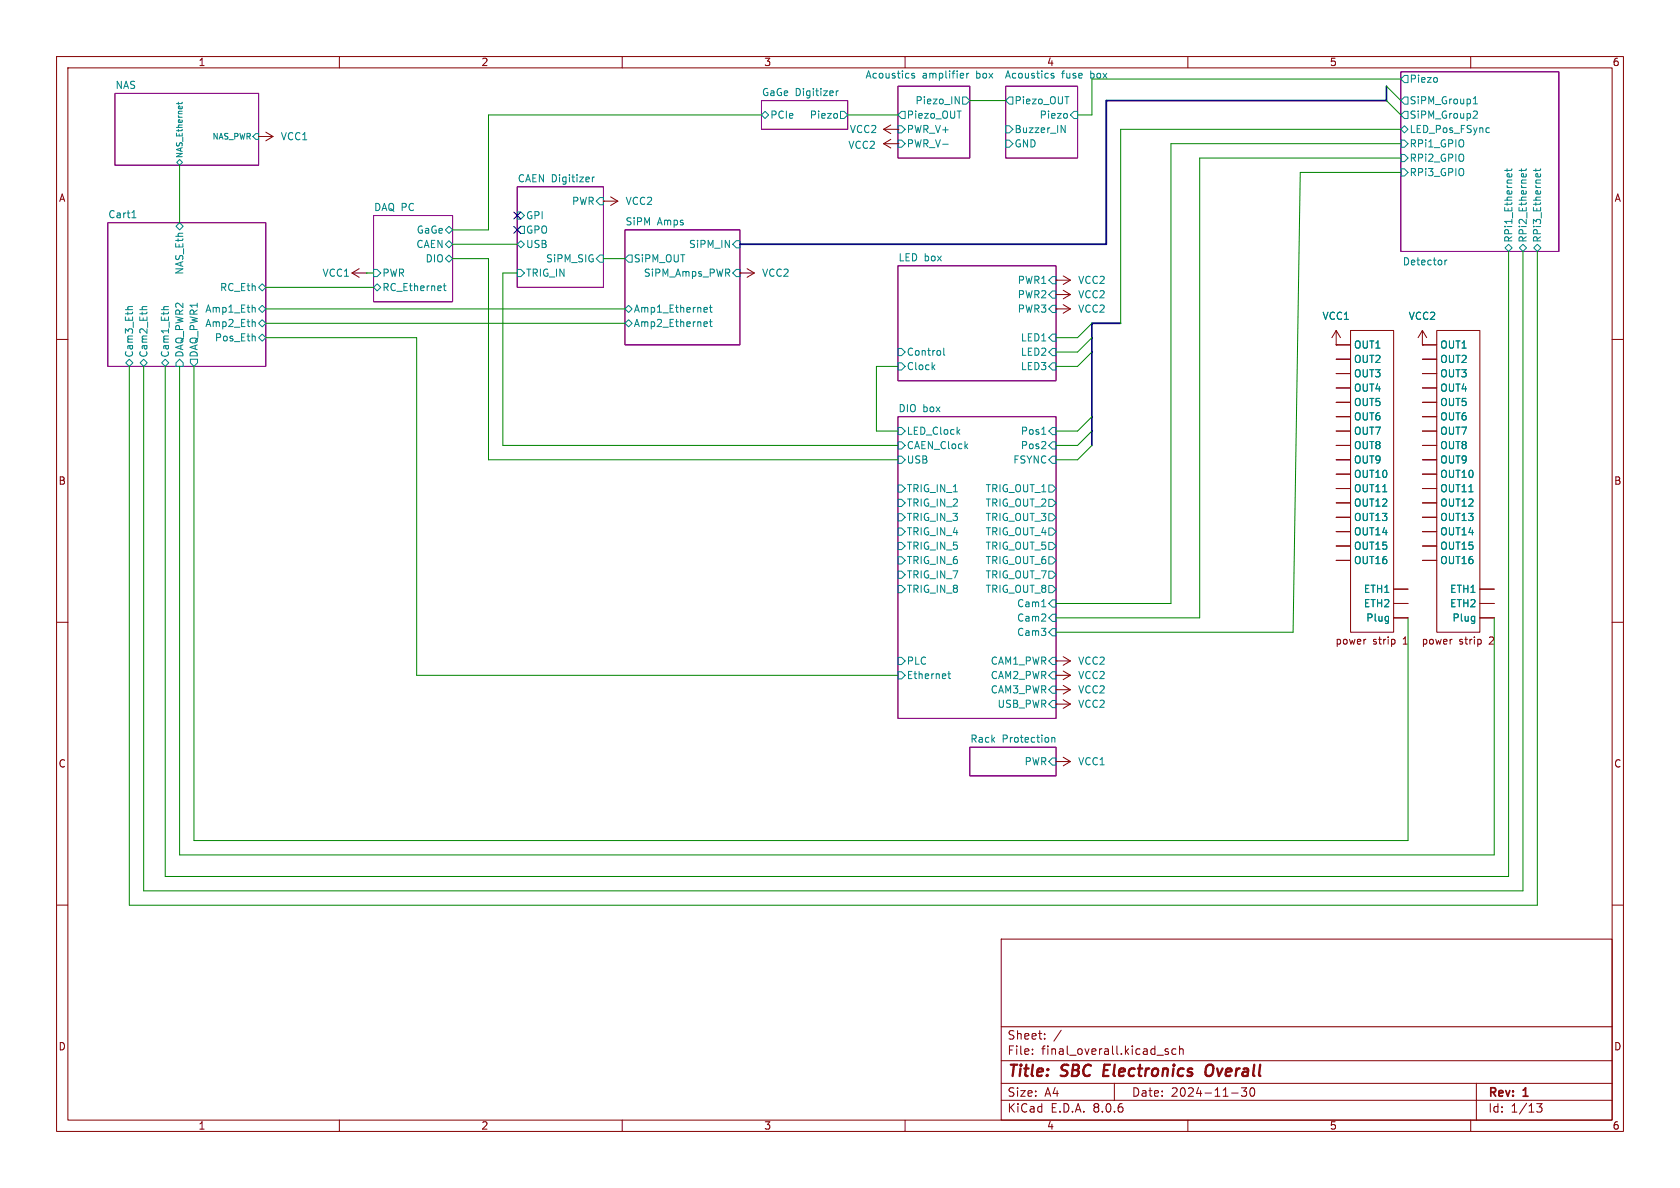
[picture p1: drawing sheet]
<svg xmlns="http://www.w3.org/2000/svg" width="297mm" height="210mm" viewBox="0 0 297 210" stroke-linecap="round" stroke-linejoin="round" font-family="sans-serif">
<g fill="none" stroke="#840000" stroke-width=".18">
<path d="M10 10h277v190h-277zM12 12h273v186h-273zM60 10v2M110 10v2M160 10v2M210 10v2M260 10v2M45.7 24.1h.1M45.7 24.1h2.6M47 23.4l1.3 .7M48.3 24.1l-1.3 .8M106.7 35.6h.1"/>
<path d="M106.7 35.6h2.5M107.9 34.8l1.3 .8M109.2 35.6l-1.3 .7M156.2 25.4l1.3 .8M156.2 25.4h2.5M156.2 22.9l1.3 .7M156.2 22.9h2.5M157.5 24.6l-1.3 .8M157.5 22.1l-1.3 .8M158.7 25.4h.1M158.7 22.9h.1M10 60h2"/>
<path d="M62.2 48.3h2.6M62.2 48.3l1.3 .7M63.5 47.5l-1.3 .8M64.8 48.3h.1M130.8 48.3h.1M130.8 48.3h2.5M132.1 47.5l1.2 .8M133.3 48.3l-1.2 .7M186.7 54.6h.1M186.7 52.1h.1M186.7 49.5h.1M186.7 54.6h2.5"/>
<path d="M186.7 52.1h2.5M186.7 49.5h2.5M188 53.8l1.2 .8M188 51.3l1.2 .8M188 48.8l1.2 .7M189.2 54.6l-1.2 .8M189.2 52.1l-1.2 .7M189.2 49.5l-1.2 .8M236.2 58.4l-.7 1.3M236.2 58.4v2.6M236.2 58.4l.8 1.3M238.8 58.4h7.6v53.4h-7.6z"/>
<path d="M251.5 58.4l-.8 1.3M251.5 58.4v2.6M251.5 58.4l.7 1.3M254 58.4h7.6v53.4h-7.6zM285 60h2M236.2 61h.1M236.2 61h2.6M236.2 63.5h2.6M236.2 66h2.6M236.2 68.6h2.6M236.2 71.1h2.6M236.2 73.7h2.6"/>
<path d="M236.2 76.2h2.6M236.2 78.7h2.6M251.5 61h.1M251.5 61h2.5M251.5 63.5h2.5M251.5 66h2.5M251.5 68.6h2.5M251.5 71.1h2.5M251.5 73.7h2.5M251.5 76.2h2.5M251.5 78.7h2.5M236.2 83.8h2.6"/>
<path d="M236.2 86.4h2.6M236.2 88.9h2.6M236.2 91.4h2.6M236.2 94h2.6M236.2 96.5h2.6M236.2 99.1h2.6M236.2 81.3h2.6M251.5 83.8h2.5M251.5 86.4h2.5M251.5 88.9h2.5M251.5 91.4h2.5M251.5 94h2.5"/>
<path d="M251.5 96.5h2.5M251.5 99.1h2.5M251.5 81.3h2.5M10 110h2M186.7 116.8h.1M186.7 119.4h.1M186.7 116.8h2.5M186.7 119.4h2.5M188 116.1l1.2 .7M188 118.6l1.2 .8M189.2 116.8l-1.2 .8M189.2 119.4l-1.2 .7"/>
<path d="M241.4 113h.1M246.4 104.1h2.5M246.4 106.7h2.5M246.4 109.2h2.5M246.6 113.1v.6M256.6 113h.1M261.6 104.1h2.6M261.6 106.7h2.6M261.6 109.2h2.6M261.8 113.1v.6M285 110h2M186.7 134.6h.1"/>
<path d="M186.7 121.9h.1M186.7 124.5h.1M186.7 134.6h2.5M186.7 121.9h2.5M186.7 124.5h2.5M188 133.9l1.2 .7M188 121.2l1.2 .7M188 123.7l1.2 .8M189.2 134.6l-1.2 .8M189.2 121.9l-1.2 .8M189.2 124.5l-1.2 .7M10 160h2"/>
<path d="M285 160h2M177 166h108v32h-108zM60 198v2M110 198v2M160 198v2M177 194.5h108M177 191.5h108M177 187.5h108M177 181.5h108M182.5 186.3v.1M182.5 185.5v.1M184.7 183.6v.1"/>
<path d="M184.7 182.8v.1M187.6 182.1l-1.3 2M197 191.5v3M206.5 185.5l-.3-.1-.2 .2v.2l.5 .2v.3h-.5M207.9 185.5l-.4-.1-.3 .3v.4l.1 .2h.6M208.5 185.5l.2-.1 .4 .1 .1 .9M208.5 184.9v1.5M210 198v2M217.7 193.2h1.2M219.5 192.3h.9l-.5 .6 .4 .1v.7l-.2 .1h-.4l-.2-.1M221.2 192.4l.1-.1a.81 .81 0 0 1 .6 .6 .81 .81 0 0 1-.3 .8l-.1 .1a.81 .81 0 0 1-.6-.6 .81 .81 0 0 1 .3-.8zM260 198v2"/>
<path d="M261 191.5v6.5M271.7 195.1h.9l-.5 .6 .4 .1v.7l-.2 .1-.6-.1"/>
</g>
<path d="M195.3 188.2l-.3 2h1M214.1 188.2a.77 .77 0 0 0-.9 .7l-.1 .6v.4l.2 .2a.71 .71 0 0 0 1-.2" fill="none" stroke="#840000" stroke-width=".4"/>
<path d="M20.3 16.5h25.4v12.7h-25.4zM134.6 17.8h15.3v5.1h-15.3zM158.7 15.2h12.7v12.7h-12.7zM177.8 15.2h12.7v12.7h-12.7zM247.6 12.7h28v31.8h-28zM19 39.4h28v25.4h-28zM66 38.1h14v15.2h-14zM91.4 33h15.3v17.8h-15.3zM110.5 40.6h20.3v20.4h-20.3zM158.7 47h28v20.3h-28zM158.7 73.7h28v53.3h-28zM171.4 132.1h15.3v5.1h-15.3z" fill="none" stroke="#840084" stroke-width=".18"/>
<g fill="none" stroke="#008484" stroke-width=".18">
<path d="M31.5 18.1v.4M32.2 18.1l-.1 .2h-.9M147.8 16.1v.8M148.2 16.1l-.4 .2M148.6 19.7h.6l.7 .6-.7 .7h-.6zM159.4 19.7h.6v1.3h-.6l-.7-.7zM161.7 13h-.3l-.2 .1v.2l.5 .1v.3h-.5M168.9 17.1l.7 1.3v-1.3M170.2 17.1h.6l.6 .7-.6 .6h-.6zM170.3 13l.1 .3-.6 .1M170.9 13v.8M171.3 13l-.4 .2"/>
<path d="M177.8 17.8l.6-.7h.7v1.3h-.7zM186.3 13h-.3l-.2 .1 .1 .2 .4 .1v.3h-.5M189.9 19.7h.6v1.3h-.6l-.7-.7zM247.6 17.8l.7-.7h.6v1.3h-.6zM248.3 13.3h.6v1.3h-.6l-.7-.6zM248.3 19.7h.6v1.3h-.6l-.7-.7zM254 13.8v.6M260.5 18.4h.7M260.5 17.5l.3-.4v1.3M260.6 19.6l.5 .1 .1 .3-.8 .9h.8M23.3 38.5h.7M23.6 37.4l.1-.2v1.3"/>
<path d="M31.2 28.7l.5-.5 .6 .5-.6 .5zM31.7 39.4l.7 .6-.7 .6-.6-.6zM45.2 23.6h.5v1h-.5l-.5-.5zM91.4 37.5h.7l.6 .6-.6 .6h-.7zM104.7 31.3v.8M105.1 31.3l-.4 .2M106 34.9h.7v1.3h-.7l-.6-.6zM134.6 20.3l.7-.6 .6 .6-.6 .7zM148 20.2v.6M158.7 24.8h.7l.6 .6-.6 .6h-.7zM158.7 22.2h.7l.6 .7-.6 .6h-.7zM177.8 22.2h.6l.7 .7-.7 .6h-.6z"/>
<path d="M177.8 24.8h.6l.7 .6-.7 .6h-.6zM187.6 22.2l.7 1.2v-1.2M188.6 20.2v.6M247.6 29.8h.7l.6 .7-.6 .6h-.7zM247.6 27.3h.7l.6 .6-.6 .7h-.7zM247.6 24.8h.7l.6 .6-.6 .6h-.7zM247.6 22.9l.7-.7 .6 .7-.6 .6zM262.9 22.6l.4 .1M263.3 23.4h-.4M266.4 31.1l.1-.4h.2l.2 .6M266.4 29.8v.5M267.2 30.7l.1 .4"/>
<path d="M267.3 29.8l-.2 .3h-1.1M269 29.8v.5M269 31.1v-.4h.3l.1 .6M269.8 30.7v.4M269.8 29.8l-.2 .3h-1.1M271.5 31.1l.1-.4h.2l.1 .6M271.5 29.8v.5M272.3 30.7l.1 .4M272.4 29.8l-.2 .3h-1.1M23.4 54.2h-.6l-.2 .4M26 54.2h-.7l-.2 .4M29.8 54.2h-.7l-.2 .4"/>
<path d="M44.9 54.3l.2 .2v.7M44.9 56.9l.2 .2v.6M45.1 59.5v.8M45.7 59.7l.7-.6 .6 .6-.6 .6zM45.7 57.2l.7-.7 .6 .7-.6 .6zM45.7 50.8l.7-.6 .6 .6-.6 .6zM46.4 54l.6 .6-.6 .6-.7-.6zM66 50.8l.7-.6 .6 .6-.6 .6zM66 47.6h.7l.6 .7-.6 .6h-.7zM78.4 50.5h.4M78.5 50.1v1.1l.3 .2M78.7 40.6l.7-.6 .6 .6-.6 .7z"/>
<path d="M78.7 45.7l.7-.6 .6 .6-.6 .7zM79.4 42.5l.6 .7-.6 .6-.7-.6zM91.4 43.2l.7-.7 .6 .7-.6 .6zM91.4 47.6h.7l.6 .7-.6 .6h-.7zM92.1 40h.6v1.3h-.6l-.7-.7zM106 45.1h.7v1.3h-.7l-.6-.7zM110.5 57.2l.6-.7 .7 .7-.7 .6zM110.5 45.7l.6-.6h.7v1.3h-.7zM111.1 54l.7 .6-.7 .6-.6-.6zM124.6 54.3l.4 .1 .1 .2-.7 .2M124.6 56.9h.4l.1 .3-.7 .1M125 55.1l-.4 .1"/>
<path d="M125 57.7h-.4M125.4 54.3h.5M125.4 56.9h.5M125.6 53.9v1.1l.3 .2M125.6 56.5v1l.3 .2M130.2 42.5h.6v1.3h-.6l-.7-.6zM130.2 47.6h.6v1.3h-.6l-.7-.6zM186.1 59.1h.6v1.2h-.6l-.7-.6zM186.1 51.4h.6v1.3h-.6l-.7-.6zM186.1 54h.6v1.2h-.6l-.7-.6zM186.1 48.9h.6v1.3h-.6l-.7-.7zM255.4 46v.8"/>
<path d="M255.8 46l-.4 .2M266.1 43.8l.6-.6 .6 .6-.6 .7zM268.6 43.8l.6-.6 .7 .6-.7 .7zM271.1 43.8l.7-.6 .6 .6-.6 .7zM22.2 64.1l.7-.6 .6 .6-.6 .7zM24.8 64.1l.6-.6 .6 .6-.6 .7zM28.6 64.1l.6-.6 .6 .6-.6 .7zM31.7 63.5l.7 .6v.7h-1.3v-.7zM33.7 63.5h1.2v.6l-.6 .7-.6-.7zM158.7 64.1h.7l.6 .7-.6 .6h-.7zM158.7 61.6h.7l.6 .6-.6 .7h-.7zM158.7 78.1h.7l.6 .6-.6 .7h-.7z"/>
<path d="M158.7 75.6h.7l.6 .6-.6 .6h-.7zM164.9 64.9l.4 .4M165.3 64.5l-.5 .5M166.8 61.5v1.1l.2 .2M169.3 76.3l.4 .5M169.7 75.9l-.5 .5M184.2 76.8h.7M186.1 64.1h.6v1.3h-.6l-.7-.6zM186.1 61.6h.6v1.3h-.6l-.7-.7zM186.1 78.1h.6v1.3h-.6l-.7-.7zM186.1 75.6h.6v1.2h-.6l-.7-.6zM158.7 88.3h.7l.6 .6-.6 .6h-.7z"/>
<path d="M158.7 85.7h.7l.6 .7-.6 .6h-.7zM158.7 90.8h.7l.6 .6-.6 .7h-.7zM158.7 80.6h.7l.6 .7-.6 .6h-.7zM158.7 93.3h.7l.6 .7-.6 .6h-.7zM158.7 98.4h.7l.6 .7-.6 .6h-.7zM158.7 95.9h.7l.6 .6-.6 .7h-.7zM185.4 85.7h.7l.6 .7-.6 .6h-.7zM185.4 88.3h.7l.6 .6-.6 .6h-.7zM185.4 90.8h.7l.6 .6-.6 .7h-.7zM185.4 98.4h.7l.6 .7-.6 .6h-.7zM185.4 95.9h.7l.6 .6-.6 .7h-.7zM185.4 93.3h.7l.6 .7-.6 .6h-.7z"/>
<path d="M186.1 80.6h.6v1.3h-.6l-.7-.6zM158.7 116.2h.7l.6 .6-.6 .7h-.7zM158.7 118.7h.7l.6 .7-.6 .6h-.7zM158.7 101h.7l.6 .6-.6 .6h-.7zM158.7 103.5h.7l.6 .6-.6 .7h-.7zM167.6 119.1h.5M167.7 118.7v1.1l.4 .2M184.2 107.3h.7M185.4 103.5h.7l.6 .6-.6 .7h-.7zM185.4 101h.7l.6 .6-.6 .6h-.7zM186.1 116.2h.6v1.3h-.6l-.7-.7zM186.1 118.7h.6v1.3h-.6l-.7-.6z"/>
<path d="M186.1 108.6h.6v1.3h-.6l-.7-.7zM186.1 106h.6v1.3h-.6l-.7-.6zM186.1 111.1h.6v1.3h-.6l-.7-.6zM185.9 130.4v.8M185.9 130.5l.2-.1h.3l.1 .8M186.1 134h.6v1.3h-.6l-.7-.7zM186.1 123.8h.6v1.3h-.6l-.7-.6zM186.1 121.3h.6v1.3h-.6l-.7-.7z"/>
</g>
<path d="M245.1 15.2v2.6h-49.5v25.4h-64.8M198.1 57.2h-5.1v21.5" fill="none" stroke="#000084" stroke-width=".3"/>
<g fill="none" stroke="#008400" stroke-width=".18">
<path d="M171.4 17.8h6.4M245.1 17.8l2.5 2.5M245.1 15.2l2.5 2.6M247.6 14h-54.6v6.3h-2.5M31.7 29.2v10.2M134.6 20.3h-48.2v20.3h-6.4M149.9 20.3h8.8M247.6 27.9h-35.5v81.3h-25.4M247.6 25.4h-40.6v81.3h-20.3M247.6 22.9h-49.5v34.3M247.6 30.5h-17.7l-1.3 81.3h-41.9M47 59.7h26.7v59.7h85"/>
<path d="M47 54.6h63.5M47 57.2h63.5M47 50.8h19M64.8 48.3h1.2M80 43.2h11.4M80 45.7h6.4v35.6h72.3M91.4 48.3h-2.5v30.4h69.8M106.7 45.7h3.8M193 57.2l-2.5 2.5h-3.8M193 59.7l-2.5 2.5h-3.8M266.7 44.5v110.4h-237.5v-90.1M269.2 44.5v113h-243.8v-92.7"/>
<path d="M271.8 44.5v115.5h-248.9v-95.2M31.7 64.8v86.3h232.5v-41.9M34.3 64.8v83.8h214.6v-39.4M158.7 64.8h-3.8v11.4h3.8M193 78.7l-2.5 2.6h-3.8M193 76.2l-2.5 2.5h-3.8M193 73.7l-2.5 2.5h-3.8M193 62.2l-2.5 2.6h-3.8"/>
</g>
<path d="M90.8 37.5l1.2 1.2M92 37.5l-1.2 1.2M90.8 40l1.2 1.2M92 40l-1.2 1.2" fill="none" stroke="#000084" stroke-width=".18"/>
<g font-size="2.8" fill="#840000">
<text x="178" y="190.9">Title:</text>
<text x="187.7" y="190.9">SBC</text>
<text x="195.9" y="190.9">Electronics</text>
<text x="214.8" y="190.9">Overall</text>
</g>
<g font-size="2.1" fill="#840000">
<text x="178" y="184">Sheet:</text>
<text x="178" y="186.7">File:</text>
<text x="184.1" y="186.7">final_overall.kicad_sch</text>
<text x="178" y="196.9">KiCad</text>
<text x="178" y="194.1">Size:</text>
<text x="184.7" y="194.1">A4</text>
<text x="185.7" y="196.9">E.D.A.</text>
<text x="193.3" y="196.9">8.0.6</text>
<text x="200" y="194.1">Date:</text>
<text x="207" y="194.1">2024-11-30</text>
<text x="263" y="194.3">Rev:</text>
<text x="263" y="196.9">Id:</text>
<text x="267.1" y="196.9">1/13</text>
<text x="269.4" y="194.3">1</text>
</g>
<g font-size="1.8" fill="#840000">
<text x="35" y="11.9">1</text>
<text x="85" y="11.9">2</text>
<text x="135" y="11.9">3</text>
<text x="185" y="11.9">4</text>
<text x="235" y="11.9">5</text>
<text x="285" y="11.9">6</text>
<text x="10.3" y="35.9">A</text>
<text x="285.3" y="35.9">A</text>
<text x="10.3" y="85.9">B</text>
<text x="285.3" y="85.9">B</text>
<text x="236" y="114.2">power</text>
<text x="242.7" y="114.2">strip</text>
<text x="248.2" y="114.2">1</text>
<text x="251.2" y="114.2">power</text>
<text x="257.9" y="114.2">strip</text>
<text x="263.4" y="114.2">2</text>
<text x="10.3" y="135.9">C</text>
<text x="285.3" y="135.9">C</text>
<text x="10.3" y="185.9">D</text>
<text x="285.3" y="185.9">D</text>
<text x="35" y="199.9">1</text>
<text x="85" y="199.9">2</text>
<text x="135" y="199.9">3</text>
<text x="185" y="199.9">4</text>
<text x="235" y="199.9">5</text>
<text x="285" y="199.9">6</text>
</g>
<g font-size="1.8" fill="#008484">
<text x="20.3" y="15.8">NAS</text>
<text x="134.6" y="17.1">GaGe Digitizer</text>
<text x="152.9" y="14">Acoustics</text>
<text x="163" y="14">amplifier</text>
<text x="172.7" y="14">box</text>
<text x="177.5" y="14">Acoustics</text>
<text x="187.7" y="14">fuse</text>
<text x="192.8" y="14">box</text>
<text x="249.1" y="14.8">Piezo</text>
<text x="136.1" y="21.2">PCIe</text>
<text x="143.1" y="21.2">Piezo</text>
<text x="150.1" y="23.7">VCC2</text>
<text x="160.2" y="23.7">PWR_V+</text>
<text x="160.2" y="21.2">Piezo_OUT</text>
<text x="161.7" y="18.6">Piezo_IN</text>
<text x="179.3" y="23.7">Buzzer_IN</text>
<text x="179.3" y="18.6">Piezo_OUT</text>
<text x="183.7" y="21.2">Piezo</text>
<text x="249.1" y="21.2">SiPM_Group2</text>
<text x="249.1" y="18.6">SiPM_Group1</text>
<text x="249.1" y="23.7">LED_Pos_FSync</text>
<text x="49.5" y="25">VCC1</text>
<text x="149.9" y="26.5">VCC2</text>
<text x="160.2" y="26.3">PWR_V-</text>
<text x="179.3" y="26.3">GND</text>
<text x="249.1" y="28.8">RPi2_GPIO</text>
<text x="249.1" y="26.3">RPi1_GPIO</text>
<text x="91.4" y="32.3">CAEN Digitizer</text>
<text x="249.1" y="31.3">RPi3_GPIO</text>
<text x="19" y="38.7">Cart1</text>
<text x="66" y="37.4">DAQ PC</text>
<text x="73.6" y="41.5">GaGe</text>
<text x="92.9" y="41.5">GPO</text>
<text x="92.9" y="39">GPI</text>
<text x="101" y="36.4">PWR</text>
<text x="110.5" y="39.9">SiPM</text>
<text x="110.5" y="36.4">VCC2</text>
<text x="116.2" y="39.9">Amps</text>
<text x="73.5" y="44">CAEN</text>
<text x="75.1" y="46.6">DIO</text>
<text x="92.9" y="44">USB</text>
<text x="96.4" y="46.6">SiPM_SIG</text>
<text x="112" y="46.6">SiPM_OUT</text>
<text x="121.7" y="44">SiPM_IN</text>
<text x="158.7" y="46.3">LED box</text>
<text x="247.9" y="47">Detector</text>
<text x="267.6" y="43" transform="rotate(-90 267.6 43)">RPi1_Ethernet</text>
<text x="270.1" y="43" transform="rotate(-90 270.1 43)">RPi2_Ethernet</text>
<text x="272.6" y="43" transform="rotate(-90 272.6 43)">RPi3_Ethernet</text>
<text x="32.6" y="48.7" transform="rotate(-90 32.6 48.7)">NAS_Eth</text>
<text x="38.8" y="51.7">RC_Eth</text>
<text x="56.9" y="49.1">VCC1</text>
<text x="67.5" y="51.7">RC_Ethernet</text>
<text x="67.5" y="49.1">PWR</text>
<text x="92.9" y="49.1">TRIG_IN</text>
<text x="113.7" y="49.1">SiPM_Amps_PWR</text>
<text x="134.6" y="49.1">VCC2</text>
<text x="179.8" y="52.9">PWR2</text>
<text x="179.8" y="50.4">PWR1</text>
<text x="190.5" y="52.9">VCC2</text>
<text x="190.5" y="50.4">VCC2</text>
<text x="36.2" y="58">Amp2_Eth</text>
<text x="36.2" y="55.5">Amp1_Eth</text>
<text x="112" y="55.5">Amp1_Ethernet</text>
<text x="112" y="58">Amp2_Ethernet</text>
<text x="179.8" y="55.5">PWR3</text>
<text x="190.5" y="55.5">VCC2</text>
<text x="233.7" y="56.7">VCC1</text>
<text x="248.9" y="56.7">VCC2</text>
<text x="23.7" y="63.3" transform="rotate(-90 23.7 63.3)">Cam3_Eth</text>
<text x="26.3" y="63.3" transform="rotate(-90 26.3 63.3)">Cam2_Eth</text>
<text x="30.1" y="63.3" transform="rotate(-90 30.1 63.3)">Cam1_Eth</text>
<text x="32.6" y="63.3" transform="rotate(-90 32.6 63.3)">DAQ_PWR2</text>
<text x="35.2" y="63.3" transform="rotate(-90 35.2 63.3)">DAQ_PWR1</text>
<text x="37.9" y="60.6">Pos_Eth</text>
<text x="160.2" y="65.6">Clock</text>
<text x="160.2" y="63.1">Control</text>
<text x="180.4" y="60.6">LED1</text>
<text x="180.4" y="65.6">LED3</text>
<text x="180.4" y="63.1">LED2</text>
<text x="239.3" y="61.8">OUT1</text>
<text x="239.3" y="64.4">OUT2</text>
<text x="254.5" y="61.8">OUT1</text>
<text x="254.5" y="64.4">OUT2</text>
<text x="239.3" y="66.9">OUT3</text>
<text x="239.3" y="69.4">OUT4</text>
<text x="239.3" y="72">OUT5</text>
<text x="254.5" y="66.9">OUT3</text>
<text x="254.5" y="69.4">OUT4</text>
<text x="254.5" y="72">OUT5</text>
<text x="158.7" y="72.9">DIO box</text>
<text x="160.2" y="77.1">LED_Clock</text>
<text x="180.4" y="77.1">Pos1</text>
<text x="239.3" y="74.5">OUT6</text>
<text x="239.3" y="77.1">OUT7</text>
<text x="254.5" y="74.5">OUT6</text>
<text x="254.5" y="77.1">OUT7</text>
<text x="160.2" y="82.1">USB</text>
<text x="160.2" y="79.6">CAEN_Clock</text>
<text x="179" y="82.1">FSYNC</text>
<text x="180.4" y="79.6">Pos2</text>
<text x="239.3" y="79.6">OUT8</text>
<text x="239.3" y="82.1">OUT9</text>
<text x="254.5" y="79.6">OUT8</text>
<text x="254.5" y="82.1">OUT9</text>
<text x="160.2" y="89.8">TRIG_IN_2</text>
<text x="160.2" y="87.2">TRIG_IN_1</text>
<text x="174.1" y="87.2">TRIG_OUT_1</text>
<text x="174.1" y="89.8">TRIG_OUT_2</text>
<text x="239.3" y="84.7">OUT10</text>
<text x="239.3" y="87.2">OUT11</text>
<text x="239.3" y="89.8">OUT12</text>
<text x="254.5" y="84.7">OUT10</text>
<text x="254.5" y="87.2">OUT11</text>
<text x="254.5" y="89.8">OUT12</text>
<text x="160.2" y="92.3">TRIG_IN_3</text>
<text x="160.2" y="94.8">TRIG_IN_4</text>
<text x="174.1" y="92.3">TRIG_OUT_3</text>
<text x="174.1" y="94.8">TRIG_OUT_4</text>
<text x="239.3" y="92.3">OUT13</text>
<text x="239.3" y="94.8">OUT14</text>
<text x="254.5" y="92.3">OUT13</text>
<text x="254.5" y="94.8">OUT14</text>
<text x="160.2" y="99.9">TRIG_IN_6</text>
<text x="160.2" y="97.4">TRIG_IN_5</text>
<text x="174.1" y="99.9">TRIG_OUT_6</text>
<text x="174.1" y="97.4">TRIG_OUT_5</text>
<text x="239.3" y="97.4">OUT15</text>
<text x="239.3" y="99.9">OUT16</text>
<text x="254.5" y="97.4">OUT15</text>
<text x="254.5" y="99.9">OUT16</text>
<text x="160.2" y="102.5">TRIG_IN_7</text>
<text x="160.2" y="105">TRIG_IN_8</text>
<text x="174.1" y="105">TRIG_OUT_8</text>
<text x="174.1" y="102.5">TRIG_OUT_7</text>
<text x="179.7" y="107.5">Cam1</text>
<text x="241" y="105">ETH1</text>
<text x="241" y="107.5">ETH2</text>
<text x="256.3" y="105">ETH1</text>
<text x="256.3" y="107.5">ETH2</text>
<text x="179.7" y="110.1">Cam2</text>
<text x="179.7" y="112.6">Cam3</text>
<text x="241.4" y="110.1">Plug</text>
<text x="256.7" y="110.1">Plug</text>
<text x="160.2" y="117.7">PLC</text>
<text x="175" y="117.7">CAM1_PWR</text>
<text x="190.5" y="117.7">VCC2</text>
<text x="160.2" y="120.2">Ethernet</text>
<text x="175" y="120.2">CAM2_PWR</text>
<text x="175" y="122.8">CAM3_PWR</text>
<text x="176.3" y="125.3">USB_PWR</text>
<text x="190.5" y="122.8">VCC2</text>
<text x="190.5" y="120.2">VCC2</text>
<text x="190.5" y="125.3">VCC2</text>
<text x="171.4" y="131.4">Rack</text>
<text x="177.2" y="131.4">Protection</text>
<text x="181" y="135.5">PWR</text>
<text x="190.5" y="135.5">VCC1</text>
</g>
<g font-size="1.4" fill="#008484">
<text x="32.5" y="28" transform="rotate(-90 32.5 28)">NAS_Ethernet</text>
<text x="37.4" y="24.9">NAS_PWR</text>
</g>
</svg>
